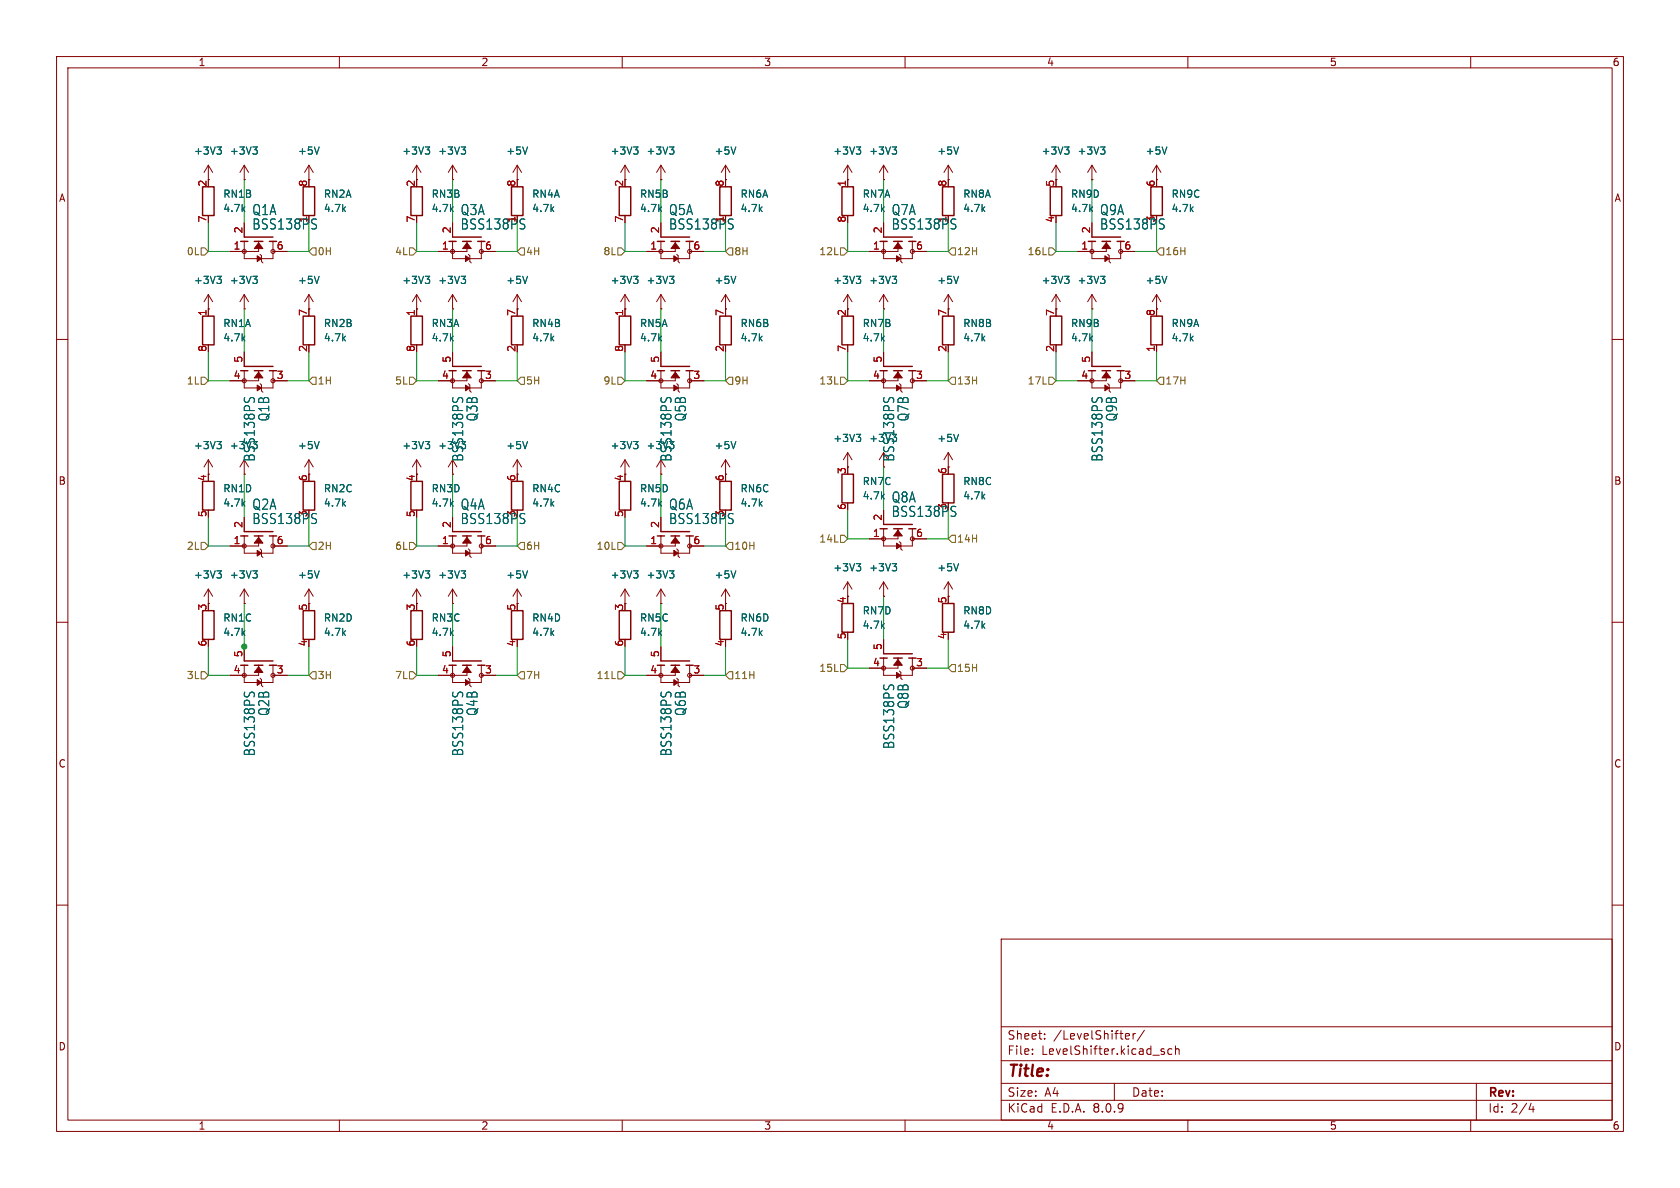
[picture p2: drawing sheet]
<svg xmlns="http://www.w3.org/2000/svg" width="297mm" height="210mm" viewBox="0 0 297 210" stroke-linecap="round" stroke-linejoin="round" font-family="sans-serif">
<g fill="none" stroke="#840000" stroke-width=".18">
<path d="M10 10h277v190h-277zM12 12h273v186h-273zM60 10v2M110 10v2M160 10v2M210 10v2M260 10v2M36.8 29.2l-.7 1.3M36.8 29.2v2.6M36.8 29.2l.8 1.3M43.2 31.8h.1M43.2 29.2v2.6"/>
<path d="M43.2 39.4v2.5M43.2 29.2l-.8 1.3M43.2 29.2l.7 1.3M54.6 29.2l-.8 1.3M54.6 29.2v2.6M54.6 29.2l.8 1.3M73.7 29.2l-.8 1.3M73.7 29.2v2.6M73.7 29.2l.7 1.3M80 31.8h.1M80 29.2v2.6M80 39.4v2.5"/>
<path d="M80 29.2l-.8 1.3M80 29.2l.8 1.3M91.4 29.2v2.6M91.4 29.2l-.7 1.3M91.4 29.2l.8 1.3M110.5 29.2v2.6M110.5 29.2l-.8 1.3M110.5 29.2l.8 1.3M116.8 31.8h.1M116.8 29.2v2.6M116.8 39.4v2.5M116.8 29.2l-.7 1.3"/>
<path d="M116.8 29.2l.8 1.3M128.3 29.2v2.6M128.3 29.2l-.8 1.3M128.3 29.2l.7 1.3M149.9 31.8h.1M149.9 29.2v3.8M149.9 29.2l-.8 1.3M149.9 29.2l.7 1.3M156.2 31.8h.1M156.2 29.2v2.6M156.2 39.4v2.5M156.2 29.2l-.8 1.3"/>
<path d="M156.2 29.2l.8 1.3M167.6 29.2v2.6M167.6 29.2l-.7 1.3M167.6 29.2l.8 1.3M186.7 29.2l-.8 1.3M186.7 29.2v2.6M186.7 29.2l.8 1.3M193 31.8h.1M193 29.2v2.6M193 39.4v2.5M193 29.2l-.7 1.3M193 29.2l.8 1.3"/>
<path d="M204.5 29.2l-.8 1.3M204.5 29.2v2.6M204.5 29.2l.7 1.3M36.8 54.6h.1M36.8 52.1v3.8M36.8 52.1l-.7 1.2M36.8 52.1l.8 1.2M43.2 54.6h.1M43.2 42.7v3h5.1v-3M43.2 52.1v2.5M43.2 52.1l-.8 1.2M43.2 52.1l.7 1.2"/>
<path d="M45.7 42.7v1.8h-5.1M46 45l.2 .2v1l.3 .3M48.3 44.5h2.5M54.6 52.1v2.5M54.6 52.1l-.8 1.2M54.6 52.1l.8 1.2M73.7 54.6h.1M73.7 52.1v3.8M73.7 52.1l-.8 1.2M73.7 52.1l.7 1.2M80 54.6h.1M80 42.7v3h5.1v-3"/>
<path d="M80 52.1v2.5M80 52.1l-.8 1.2M80 52.1l.8 1.2M82.5 42.7v1.8h-5M82.8 45l.3 .2v1l.2 .3M85.1 44.5h2.5M91.4 52.1v2.5M91.4 52.1l-.7 1.2M91.4 52.1l.8 1.2M110.5 54.6h.1M110.5 52.1v3.8M110.5 52.1l-.8 1.2"/>
<path d="M110.5 52.1l.8 1.2M116.8 54.6h.1M116.8 42.7v3h5.1v-3M116.8 52.1l-.7 1.2M116.8 52.1v2.5M116.8 52.1l.8 1.2M119.4 42.7v1.8h-5.1M119.6 45l.3 .2v1l.2 .3M121.9 44.5h2.6M128.3 52.1l-.8 1.2M128.3 52.1v2.5M128.3 52.1l.7 1.2"/>
<path d="M149.9 52.1l-.8 1.2M149.9 52.1v2.5M149.9 52.1l.7 1.2M156.2 54.6h.1M156.2 42.7v3h5.1v-3M156.2 52.1l-.8 1.2M156.2 52.1v2.5M156.2 52.1l.8 1.2M158.7 42.7v1.8h-5M159 45l.3 .2v1l.2 .3M161.3 44.5h2.5M167.6 52.1l-.7 1.2"/>
<path d="M167.6 52.1v2.5M167.6 52.1l.8 1.2M186.7 52.1v2.5M186.7 52.1l-.8 1.2M186.7 52.1l.8 1.2M193 54.6h.1M193 52.1l-.7 1.2M193 42.7v3h5.1v-3M193 52.1v2.5M193 52.1l.8 1.2M195.6 42.7v1.8h-5.1M195.8 45l.3 .2v1l.2 .3"/>
<path d="M198.1 44.5h2.6M204.5 52.1v2.5M204.5 52.1l-.8 1.2M204.5 52.1l.7 1.2M10 60h2M43.2 65.5v3.1h5.1v-3.1M43.2 62.2v2.6M45.7 65.5v1.8h-5.1M46 67.8l.2 .3v1l.3 .2M48.3 67.3h2.5M80 65.5v3.1h5.1v-3.1M80 62.2v2.6"/>
<path d="M82.5 65.5v1.8h-5M82.8 67.8l.3 .3v1l.2 .2M85.1 67.3h2.5M116.8 65.5v3.1h5.1v-3.1M116.8 62.2v2.6M119.4 65.5v1.8h-5.1M119.6 67.8l.3 .3v1l.2 .2M121.9 67.3h2.6M156.2 65.5v3.1h5.1v-3.1M156.2 62.2v2.6M158.7 65.5v1.8h-5M159 67.8l.3 .3v1l.2 .2"/>
<path d="M161.3 67.3h2.5M193 62.2v2.6M193 65.5v3.1h5.1v-3.1M195.6 65.5v1.8h-5.1M195.8 67.8l.3 .3v1l.2 .2M198.1 67.3h2.6M204.5 61v1.2M285 60h2M36.8 81.3v2.5M36.8 81.3l-.7 1.3M36.8 81.3l.8 1.3M43.2 83.8h.1"/>
<path d="M43.2 94.7v3.1h5.1v-3.1M43.2 81.3v2.5M43.2 91.4v2.6M43.2 81.3l-.8 1.3M43.2 81.3l.7 1.3M45.7 94.7v1.8h-5.1M46 97l.2 .3v1l.3 .3M48.3 96.5h2.5M54.6 81.3v2.5M54.6 81.3l-.8 1.3M54.6 81.3l.8 1.3M73.7 81.3v2.5"/>
<path d="M73.7 81.3l-.8 1.3M73.7 81.3l.7 1.3M80 83.8h.1M80 94.7v3.1h5.1v-3.1M80 81.3v2.5M80 91.4v2.6M80 81.3l-.8 1.3M80 81.3l.8 1.3M82.5 94.7v1.8h-5M82.8 97l.3 .3v1l.2 .3M85.1 96.5h2.5M91.4 81.3l-.7 1.3"/>
<path d="M91.4 81.3v2.5M91.4 81.3l.8 1.3M110.5 81.3l-.8 1.3M110.5 81.3v2.5M110.5 81.3l.8 1.3M116.8 83.8h.1M116.8 81.3v2.5M116.8 91.4v2.6M116.8 94.7v3.1h5.1v-3.1M116.8 81.3l-.7 1.3M116.8 81.3l.8 1.3M119.4 94.7v1.8h-5.1"/>
<path d="M119.6 97l.3 .3v1l.2 .3M121.9 96.5h2.6M128.3 81.3v2.5M128.3 81.3l-.8 1.3M128.3 81.3l.7 1.3M149.9 80v2.6M149.9 80l-.8 1.3M149.9 80l.7 1.3M155.4 81.3l.8-1.3v2.6M156.2 82.6h.1M156.2 90.2v2.5M156.2 93.5v3h5.1v-3"/>
<path d="M158.7 93.5v1.8h-5M159 95.8l.3 .2v1l.2 .3M161.3 95.3h2.5M167.6 80v2.6M167.6 80l-.7 1.3M167.6 80l.8 1.3M10 110h2M36.8 104.1v2.6M36.8 104.1l-.7 1.3M36.8 104.1l.8 1.3M43.2 106.7h.1M43.2 117.6v3.1h5.1v-3.1"/>
<path d="M43.2 104.1v2.6M43.2 114.3v2.5M43.2 104.1l-.8 1.3M43.2 104.1l.7 1.3M45.7 117.6v1.8h-5.1M46 119.9l.2 .2v1.1l.3 .2M48.3 119.4h2.5M54.6 104.1v2.6M54.6 104.1l-.8 1.3M54.6 104.1l.8 1.3M73.7 104.1v2.6M73.7 104.1l-.8 1.3"/>
<path d="M73.7 104.1l.7 1.3M80 106.7h.1M80 117.6v3.1h5.1v-3.1M80 104.1v2.6M80 114.3v2.5M80 104.1l-.8 1.3M80 104.1l.8 1.3M82.5 117.6v1.8h-5M82.8 119.9l.3 .2v1.1l.2 .2M85.1 119.4h2.5M91.4 104.1v2.6M91.4 104.1l-.7 1.3"/>
<path d="M91.4 104.1l.8 1.3M110.5 104.1v2.6M110.5 104.1l-.8 1.3M110.5 104.1l.8 1.3M116.8 106.7h.1M116.8 117.6v3.1h5.1v-3.1M116.8 104.1v2.6M116.8 114.3v2.5M116.8 104.1l-.7 1.3M116.8 104.1l.8 1.3M119.4 117.6v1.8h-5.1M119.6 119.9l.3 .2v1.1l.2 .2"/>
<path d="M121.9 119.4h2.6M128.3 104.1v2.6M128.3 104.1l-.8 1.3M128.3 104.1l.7 1.3M149.9 102.9v2.5M149.9 102.9l-.8 1.2M149.9 102.9l.7 1.2M156.2 105.4h.1M156.2 116.3v3.1h5.1v-3.1M156.2 102.9v2.5M156.2 113v2.6M156.2 102.9l-.8 1.2"/>
<path d="M156.2 102.9l.8 1.2M158.7 116.3v1.8h-5M159 118.6l.3 .3v1l.2 .2M161.3 118.1h2.5M167.6 102.9v2.5M167.6 102.9l-.7 1.2M167.6 102.9l.8 1.2M285 110h2M10 160h2M177 166h108v32h-108zM285 160h2M60 198v2"/>
<path d="M110 198v2M160 198v2M177 194.5h108M177 191.5h108M177 187.5h108M177 181.5h108M182.5 186.3v.1M182.5 185.5v.1M184.7 183.6v.1M184.7 182.8v.1M197 191.5v3M199.2 182.7l.4 .1 .1 .3-.7 .1"/>
<path d="M199.6 183.6l-.4 .1M200.3 182.7v1M200.7 182.7l-.2 .1-.2 .2M202.3 182.1l-1.3 2M205.5 185.9l.3 .1 .1 .2-.2 .2h-.3M205.5 185.4l.3 .1M207.2 185.5l-.5-.1-.2 .3v.4l.1 .2h.6M207.8 185.5l.2-.1 .4 .1 .1 .9M207.8 184.9v1.5M210 198v2M260 198v2M261 191.5v6.5"/>
<path d="M270.7 195l-.4 1.1h.9M271 195.6v1"/>
<circle cx="43.2" cy="44.5" r=".36"/>
<circle cx="48.3" cy="44.5" r=".36"/>
<circle cx="80" cy="44.5" r=".36"/>
<circle cx="85.1" cy="44.5" r=".36"/>
<circle cx="116.8" cy="44.5" r=".36"/>
<circle cx="121.9" cy="44.5" r=".36"/>
<circle cx="156.2" cy="44.5" r=".36"/>
<circle cx="161.3" cy="44.5" r=".36"/>
<circle cx="193" cy="44.5" r=".36"/>
<circle cx="198.1" cy="44.5" r=".36"/>
<circle cx="43.2" cy="67.3" r=".36"/>
<circle cx="48.3" cy="67.3" r=".36"/>
<circle cx="80" cy="67.3" r=".36"/>
<circle cx="85.1" cy="67.3" r=".36"/>
<circle cx="116.8" cy="67.3" r=".36"/>
<circle cx="121.9" cy="67.3" r=".36"/>
<circle cx="156.2" cy="67.3" r=".36"/>
<circle cx="161.3" cy="67.3" r=".36"/>
<circle cx="193" cy="67.3" r=".36"/>
<circle cx="198.1" cy="67.3" r=".36"/>
<circle cx="43.2" cy="96.5" r=".36"/>
<circle cx="48.3" cy="96.5" r=".36"/>
<circle cx="80" cy="96.5" r=".36"/>
<circle cx="85.1" cy="96.5" r=".36"/>
<circle cx="116.8" cy="96.5" r=".36"/>
<circle cx="121.9" cy="96.5" r=".36"/>
<circle cx="156.2" cy="95.3" r=".36"/>
<circle cx="161.3" cy="95.3" r=".36"/>
<circle cx="43.2" cy="119.4" r=".36"/>
<circle cx="48.3" cy="119.4" r=".36"/>
<circle cx="80" cy="119.4" r=".36"/>
<circle cx="85.1" cy="119.4" r=".36"/>
<circle cx="116.8" cy="119.4" r=".36"/>
<circle cx="121.9" cy="119.4" r=".36"/>
<circle cx="156.2" cy="118.1" r=".36"/>
<circle cx="161.3" cy="118.1" r=".36"/>
</g>
<g fill="none" stroke="#006464" stroke-width=".18">
<path d="M38.3 26h.8l-.4 .5M38.9 26.5l.2 .2v.3l-.2 .2M44.7 26h.8l-.4 .5M45.2 26.5l.3 .2v.3l-.3 .2M55.7 39.6l.3 .4-.1 .3-.2 .2M55.7 38.7l.3 .1M56.4 26l-.4 1.2M75.2 26h.8l-.5 .5M75.7 26.5l.3 .2v.3l-.3 .2M81.5 26h.8l-.4 .5M82.1 26.5l.2 .2v.3l-.2 .2M92.5 39.6l.3 .4-.1 .3-.2 .2"/>
<path d="M92.6 38.7l.2 .1M93.3 26l-.5 1.2M112 26h.8l-.4 .5M112.5 26.5l.3 .2v.3l-.3 .2M118.4 26h.7l-.4 .5M118.9 26.5l.2 .2v.3l-.2 .2M129.3 39.6l.3 .4-.1 .3-.2 .2M129.4 38.7l.2 .1M130.1 26l-.4 1.2M151.4 26h.8l-.5 .5M151.9 26.5l.3 .2v.3l-.3 .2M157.7 26h.8l-.4 .5"/>
<path d="M158.3 26.5l.2 .2v.3l-.2 .2M168.7 39.6l.3 .4-.1 .3-.2 .2M168.8 38.7l.2 .1M169.5 26l-.5 1.2M188.2 26h.8l-.4 .5M188.7 26.5l.3 .2v.3l-.3 .2M194.6 26h.7l-.4 .5M195.1 26.5l.2 .2v.3l-.2 .2M205.5 39.6l.3 .4-.1 .3-.2 .2M205.6 38.7l.2 .1M206.3 26l-.4 1.2M38.3 48.8h.8l-.4 .5"/>
<path d="M38.9 49.3l.2 .3v.3l-.2 .2M44.7 48.8h.8l-.4 .5M45.2 49.3l.3 .3v.3l-.3 .2M56.4 48.8l-.4 1.3M75.2 48.8h.8l-.5 .5M75.7 49.3l.3 .3v.3l-.3 .2M81.5 48.8h.8l-.4 .5M82.1 49.3l.2 .3v.3l-.2 .2M93.3 48.8l-.5 1.3M112 48.8h.8l-.4 .5M112.5 49.3l.3 .3v.3l-.3 .2M118.4 48.8h.7l-.4 .5"/>
<path d="M118.9 49.3l.2 .3v.3l-.2 .2M130.1 48.8l-.4 1.3M151.4 48.8h.8l-.5 .5M151.9 49.3l.3 .3v.3l-.3 .2M157.7 48.8h.8l-.4 .5M158.3 49.3l.2 .3v.3l-.2 .2M169.5 48.8l-.5 1.3M188.2 48.8h.8l-.4 .5M188.7 49.3l.3 .3v.3l-.3 .2M194.6 48.8h.7l-.4 .5M195.1 49.3l.2 .3v.3l-.2 .2M206.3 48.8l-.4 1.3"/>
<path d="M38.3 78h.8l-.4 .5M38.9 78.5l.2 .3v.3l-.2 .2M43.3 70.3l-.1 .2M44.1 70.6l.4-.3h.3l.2 .3M56.4 78l-.4 1.3M75.2 78h.8l-.5 .5M75.7 78.5l.3 .3v.3l-.3 .2M80.1 70.3l-.1 .2M81 70.6l.3-.3h.3l.2 .3M93.3 78l-.5 1.3M112 78h.8l-.4 .5M112.5 78.5l.3 .3v.3l-.3 .2"/>
<path d="M116.9 70.3l-.1 .2M117.8 70.6l.3-.3h.4l.1 .3M130.1 78l-.4 1.3M151.4 76.8h.8l-.5 .5M151.9 77.3l.3 .2v.3l-.3 .2M156.3 70.3l-.1 .2M157.2 70.6l.3-.3h.3l.2 .3M169.5 76.8l-.5 1.2M193.1 70.3l-.1 .2M194 70.6l.3-.3h.4l.1 .3M55.7 91.7l.3 .3-.1 .4-.2 .2M55.7 90.8l.3 .1"/>
<path d="M92.5 91.7l.3 .3-.1 .4-.2 .2M92.6 90.8l.2 .1M129.3 91.7l.3 .3-.1 .4-.2 .2M129.4 90.8l.2 .1M151.4 99.6h.8l-.5 .5M157.7 99.6h.8l-.4 .5M168.7 90.4l.3 .4-.1 .3-.2 .2M168.8 89.5l.2 .1M169.5 99.6l-.5 1.3M38.3 100.9h.8l-.4 .5M38.9 101.4l.2 .2v.3l-.2 .3M44.7 100.9h.8l-.4 .5"/>
<path d="M45.2 101.4l.3 .2v.3l-.3 .3M56.4 100.9l-.4 1.3M75.2 100.9h.8l-.5 .5M75.7 101.4l.3 .2v.3l-.3 .3M81.5 100.9h.8l-.4 .5M82.1 101.4l.2 .2v.3l-.2 .3M93.3 100.9l-.5 1.3M112 100.9h.8l-.4 .5M112.5 101.4l.3 .2v.3l-.3 .3M118.4 100.9h.7l-.4 .5M118.9 101.4l.2 .2v.3l-.2 .3M130.1 100.9l-.4 1.3"/>
<path d="M151.9 100.1l.3 .3v.3l-.3 .2M158.3 100.1l.2 .3v.3l-.2 .2M43.3 122.3l-.1 .3M44.1 122.6l.4-.3 .3 .1 .2 .2M80.1 122.3l-.1 .3M81 122.6l.3-.3 .3 .1 .2 .2M116.9 122.3l-.1 .3M117.8 122.6l.3-.3 .4 .1 .1 .2M156.3 121.1l-.1 .2M157.2 121.4l.3-.3h.3l.2 .3"/>
</g>
<g fill="none" stroke="#840000" stroke-width=".25">
<path d="M35.8 33h2v5.1h-2zM53.6 33h2v5.1h-2zM72.6 33h2.1v5.1h-2.1zM90.4 33h2.1v5.1h-2.1zM109.5 33h2v5.1h-2zM127.3 33h2v5.1h-2zM148.8 33h2.1v5.1h-2.1zM166.6 33h2.1v5.1h-2.1zM185.7 33h2v5.1h-2zM203.5 33h2v5.1h-2zM35.8 55.9h2v5.1h-2zM42.5 42.7h1.3"/>
<path d="M43.2 41.9h5.1M45 42.7h1.5M47.6 42.7h1.3M53.6 55.9h2v5.1h-2zM72.6 55.9h2.1v5.1h-2.1zM79.4 42.7h1.2M80 41.9h5.1M81.8 42.7h1.5M84.5 42.7h1.2M90.4 55.9h2.1v5.1h-2.1zM109.5 55.9h2v5.1h-2zM116.2 42.7h1.3"/>
<path d="M116.8 41.9h5.1M118.6 42.7h1.5M121.3 42.7h1.3M127.3 55.9h2v5.1h-2zM148.8 55.9h2.1v5.1h-2.1zM155.6 42.7h1.2M156.2 41.9h5.1M158 42.7h1.5M160.7 42.7h1.2M166.6 55.9h2.1v5.1h-2.1zM185.7 55.9h2v5.1h-2zM192.4 42.7h1.3"/>
<path d="M193 41.9h5.1M194.8 42.7h1.5M197.5 42.7h1.3M203.5 55.9h2v5.1h-2zM42.5 65.5h1.3M43.2 64.8h5.1M45 65.5h1.5M47.6 65.5h1.3M79.4 65.5h1.2M80 64.8h5.1M81.8 65.5h1.5M84.5 65.5h1.2"/>
<path d="M116.2 65.5h1.3M116.8 64.8h5.1M118.6 65.5h1.5M121.3 65.5h1.3M155.6 65.5h1.2M156.2 64.8h5.1M158 65.5h1.5M160.7 65.5h1.2M192.4 65.5h1.3M193 64.8h5.1M194.8 65.5h1.5M197.5 65.5h1.3"/>
<path d="M35.8 85.1h2v5.1h-2zM42.5 94.7h1.3M43.2 94h5.1M45 94.7h1.5M47.6 94.7h1.3M53.6 85.1h2v5.1h-2zM72.6 85.1h2.1v5.1h-2.1zM79.4 94.7h1.2M80 94h5.1M81.8 94.7h1.5M84.5 94.7h1.2M90.4 85.1h2.1v5.1h-2.1z"/>
<path d="M109.5 85.1h2v5.1h-2zM116.2 94.7h1.3M116.8 94h5.1M118.6 94.7h1.5M121.3 94.7h1.3M127.3 85.1h2v5.1h-2zM148.8 83.8h2.1v5.1h-2.1zM155.6 93.5h1.2M156.2 92.7h5.1M158 93.5h1.5M160.7 93.5h1.2M166.6 83.8h2.1v5.1h-2.1z"/>
<path d="M35.8 108h2v5h-2zM42.5 117.6h1.3M43.2 116.8h5.1M45 117.6h1.5M47.6 117.6h1.3M53.6 108h2v5h-2zM72.6 108h2.1v5h-2.1zM79.4 117.6h1.2M80 116.8h5.1M81.8 117.6h1.5M84.5 117.6h1.2M90.4 108h2.1v5h-2.1z"/>
<path d="M109.5 108h2v5h-2zM116.2 117.6h1.3M116.8 116.8h5.1M118.6 117.6h1.5M121.3 117.6h1.3M127.3 108h2v5h-2zM148.8 106.7h2.1v5.1h-2.1zM155.6 116.3h1.2M156.2 115.6h5.1M158 116.3h1.5M160.7 116.3h1.2M166.6 106.7h2.1v5.1h-2.1z"/>
</g>
<g fill="#840000" stroke="#840000" stroke-width=".18">
<path d="M195.6 42.9l.7 1h-1.5z"/>
<path d="M195.3 45.2l.8 .5-.8 .5z"/>
<path d="M195.6 65.8l.7 1h-1.5z"/>
<path d="M195.3 68.1l.8 .5-.8 .5z"/>
<path d="M45.7 117.9l.8 1h-1.5z"/>
<path d="M45.5 120.1l.7 .6-.7 .5z"/>
<path d="M82.5 117.9l.8 1h-1.5z"/>
<path d="M82.3 120.1l.8 .6-.8 .5z"/>
<path d="M45.7 42.9l.8 1h-1.5z"/>
<path d="M45.5 45.2l.7 .5-.7 .5z"/>
<path d="M82.5 42.9l.8 1h-1.5z"/>
<path d="M82.3 45.2l.8 .5-.8 .5z"/>
<path d="M158.7 42.9l.8 1h-1.5z"/>
<path d="M158.5 45.2l.8 .5-.8 .5z"/>
<path d="M82.5 95l.8 1h-1.5z"/>
<path d="M82.3 97.3l.8 .5-.8 .5z"/>
<path d="M82.5 65.8l.8 1h-1.5z"/>
<path d="M82.3 68.1l.8 .5-.8 .5z"/>
<path d="M119.4 65.8l.7 1h-1.5z"/>
<path d="M119.1 68.1l.8 .5-.8 .5z"/>
<path d="M119.4 42.9l.7 1h-1.5z"/>
<path d="M119.1 45.2l.8 .5-.8 .5z"/>
<path d="M119.4 95l.7 1h-1.5z"/>
<path d="M119.1 97.3l.8 .5-.8 .5z"/>
<path d="M158.7 93.7l.8 1h-1.5z"/>
<path d="M158.5 96l.8 .5-.8 .5z"/>
<path d="M119.4 117.9l.7 1h-1.5z"/>
<path d="M119.1 120.1l.8 .6-.8 .5z"/>
<path d="M45.7 65.8l.8 1h-1.5z"/>
<path d="M45.5 68.1l.7 .5-.7 .5z"/>
<path d="M158.7 65.8l.8 1h-1.5z"/>
<path d="M158.5 68.1l.8 .5-.8 .5z"/>
<path d="M158.7 116.6l.8 1h-1.5z"/>
<path d="M158.5 118.9l.8 .5-.8 .5z"/>
<path d="M45.7 95l.8 1h-1.5z"/>
<path d="M45.5 97.3l.7 .5-.7 .5z"/>
</g>
<g fill="none" stroke="#725600" stroke-width=".18">
<path d="M35.6 43.8h.6l.6 .7-.6 .6h-.6zM55.2 43.8h.7v1.3h-.7l-.6-.6zM72.4 43.8h.6l.7 .7-.7 .6h-.6zM91.4 44.5l.7-.7h.6v1.3h-.6zM109.2 43.8h.7l.6 .7-.6 .6h-.7zM128.9 43.8h.6v1.3h-.6l-.6-.6zM148.6 43.8h.6l.7 .7-.7 .6h-.6zM168.3 43.8h.6v1.3h-.6l-.7-.6zM185.4 43.8h.7l.6 .7-.6 .6h-.7zM205.1 43.8h.6v1.3h-.6l-.6-.6zM35.6 66.7h.6l.6 .6-.6 .6h-.6zM55.2 66.7h.7v1.2h-.7l-.6-.6z"/>
<path d="M72.4 66.7h.6l.7 .6-.7 .6h-.6zM91.4 67.3l.7-.6h.6v1.2h-.6zM109.2 66.7h.7l.6 .6-.6 .6h-.7zM128.9 66.7h.6v1.2h-.6l-.6-.6zM148.6 66.7h.6l.7 .6-.7 .6h-.6zM168.3 66.7h.6v1.2h-.6l-.7-.6zM185.4 66.7h.7l.6 .6-.6 .6h-.7zM205.1 66.7h.6v1.2h-.6l-.6-.6zM35.6 95.9h.6l.6 .6-.6 .7h-.6zM55.2 95.9h.7v1.3h-.7l-.6-.7zM72.4 95.9h.6l.7 .6-.7 .7h-.6zM91.4 96.5l.7-.6h.6v1.3h-.6z"/>
<path d="M109.2 95.9h.7l.6 .6-.6 .7h-.7zM128.9 95.9h.6v1.3h-.6l-.6-.7zM148.6 94.6h.6l.7 .7-.7 .6h-.6zM168.3 94.6h.6v1.3h-.6l-.7-.6zM35.6 118.7h.6l.6 .7-.6 .6h-.6zM55.2 118.7h.7v1.3h-.7l-.6-.6zM72.4 118.7h.6l.7 .7-.7 .6h-.6zM92.1 118.7h.6v1.3h-.6l-.7-.6zM109.2 118.7h.7l.6 .7-.6 .6h-.7zM128.9 118.7h.6v1.3h-.6l-.6-.6zM148.6 117.5h.6l.7 .6-.7 .6h-.6zM168.3 117.5h.6v1.2h-.6l-.7-.6z"/>
</g>
<g fill="none" stroke="#009600" stroke-width=".18">
<path d="M36.8 39.4v5.1h3.8M43.2 31.8v7.6M54.6 39.4v5.1h-3.8M73.7 39.4v5.1h3.8M80 31.8v7.6M91.4 39.4v5.1h-3.8M110.5 39.4v5.1h3.8M116.8 31.8v7.6M128.3 39.4v5.1h-3.8M149.9 39.4v5.1h3.8M156.2 31.8v7.6M167.6 39.4v5.1h-3.8"/>
<path d="M186.7 39.4v5.1h3.8M193 31.8v7.6M204.5 39.4v5.1h-3.8M43.2 54.6v7.6M80 54.6v7.6M116.8 54.6v7.6M156.2 54.6v7.6M193 54.6v7.6M36.8 62.2v5.1h3.8M54.6 62.2v5.1h-3.8M73.7 62.2v5.1h3.8M91.4 62.2v5.1h-3.8"/>
<path d="M110.5 62.2v5.1h3.8M128.3 62.2v5.1h-3.8M149.9 62.2v5.1h3.8M167.6 62.2v5.1h-3.8M186.7 62.2v5.1h3.8M204.5 62.2v5.1h-3.8M36.8 91.4v5.1h3.8M43.2 83.8v7.6M54.6 91.4v5.1h-3.8M73.7 91.4v5.1h3.8M80 83.8v7.6M91.4 91.4v5.1h-3.8"/>
<path d="M110.5 91.4v5.1h3.8M116.8 83.8v7.6M128.3 91.4v5.1h-3.8M149.9 90.2v5.1h3.8M156.2 82.6v7.6M167.6 90.2v5.1h-3.8M36.8 114.3v5.1h3.8M43.2 106.7v8.9M54.6 114.3v5.1h-3.8M73.7 114.3v5.1h3.8M80 106.7v7.6M91.4 114.3v5.1h-3.8"/>
<path d="M110.5 114.3v5.1h3.8M116.8 106.7v7.6M128.3 114.3v5.1h-3.8M149.9 113v5.1h3.8M156.2 105.4v7.6M167.6 113v5.1h-3.8"/>
</g>
<circle cx="43.2" cy="114.3" r=".46" fill="#009600" stroke="#009600" stroke-width=".18"/>
<text font-size="2.8" fill="#840000" x="178" y="190.9">Title:</text>
<g font-size="2.5" fill="#006464">
<text x="44.5" y="38.2">Q1A</text>
<text x="44.5" y="40.8">BSS138PS</text>
<text x="81.3" y="38.2">Q3A</text>
<text x="118.2" y="38.2">Q5A</text>
<text x="157.5" y="38.2">Q7A</text>
<text x="157.5" y="40.8">BSS138PS</text>
<text x="194.4" y="38.2">Q9A</text>
<text x="194.4" y="40.8">BSS138PS</text>
<text x="47.8" y="74.6" transform="rotate(-90 47.8 74.6)">Q1B</text>
<text x="84.6" y="74.6" transform="rotate(-90 84.6 74.6)">Q3B</text>
<text x="121.5" y="74.6" transform="rotate(-90 121.5 74.6)">Q5B</text>
<text x="160.8" y="74.6" transform="rotate(-90 160.8 74.6)">Q7B</text>
<text x="197.7" y="74.6" transform="rotate(-90 197.7 74.6)">Q9B</text>
<text x="45.3" y="81.7" transform="rotate(-90 45.3 81.7)">BSS138PS</text>
<text x="82.1" y="81.7" transform="rotate(-90 82.1 81.7)">BSS138PS</text>
<text x="118.9" y="81.7" transform="rotate(-90 118.9 81.7)">BSS138PS</text>
<text x="158.3" y="81.7" transform="rotate(-90 158.3 81.7)">BSS138PS</text>
<text x="195.1" y="81.7" transform="rotate(-90 195.1 81.7)">BSS138PS</text>
<text x="157.5" y="89">Q8A</text>
<text x="44.5" y="90.3">Q2A</text>
<text x="44.5" y="92.9">BSS138PS</text>
<text x="81.3" y="90.3">Q4A</text>
<text x="81.3" y="92.9">BSS138PS</text>
<text x="118.2" y="90.3">Q6A</text>
<text x="118.2" y="92.9">BSS138PS</text>
<text x="157.5" y="91.6">BSS138PS</text>
<text x="160.8" y="125.4" transform="rotate(-90 160.8 125.4)">Q8B</text>
<text x="47.8" y="126.7" transform="rotate(-90 47.8 126.7)">Q2B</text>
<text x="84.6" y="126.7" transform="rotate(-90 84.6 126.7)">Q4B</text>
<text x="121.5" y="126.7" transform="rotate(-90 121.5 126.7)">Q6B</text>
<text x="45.3" y="133.8" transform="rotate(-90 45.3 133.8)">BSS138PS</text>
<text x="82.1" y="133.8" transform="rotate(-90 82.1 133.8)">BSS138PS</text>
<text x="118.9" y="133.8" transform="rotate(-90 118.9 133.8)">BSS138PS</text>
<text x="158.3" y="132.5" transform="rotate(-90 158.3 132.5)">BSS138PS</text>
</g>
<g font-size="2.5" fill="#840000">
<text x="81.3" y="40.8">BSS138PS</text>
<text x="118.2" y="40.8">BSS138PS</text>
</g>
<g font-size="2.1" fill="#840000">
<text x="178" y="184">Sheet:</text>
<text x="186.2" y="184">/LevelShifter/</text>
<text x="178" y="186.7">File:</text>
<text x="184.1" y="186.7">LevelShifter.kicad_sch</text>
<text x="178" y="196.9">KiCad</text>
<text x="178" y="194.1">Size:</text>
<text x="184.7" y="194.1">A4</text>
<text x="185.7" y="196.9">E.D.A.</text>
<text x="193.3" y="196.9">8.0.9</text>
<text x="200" y="194.1">Date:</text>
<text x="263" y="194.3">Rev:</text>
<text x="263" y="196.9">Id:</text>
<text x="267.1" y="196.9">2/4</text>
</g>
<g font-size="1.8" fill="#840000">
<text x="35" y="11.9">1</text>
<text x="85" y="11.9">2</text>
<text x="135" y="11.9">3</text>
<text x="185" y="11.9">4</text>
<text x="235" y="11.9">5</text>
<text x="285" y="11.9">6</text>
<text x="10.3" y="35.9">A</text>
<text x="36.6" y="33.1" transform="rotate(-90 36.6 33.1)">2</text>
<text x="54.4" y="33.1" transform="rotate(-90 54.4 33.1)">8</text>
<text x="73.4" y="33.1" transform="rotate(-90 73.4 33.1)">2</text>
<text x="91.2" y="33.1" transform="rotate(-90 91.2 33.1)">8</text>
<text x="110.2" y="33.1" transform="rotate(-90 110.2 33.1)">2</text>
<text x="128" y="33.1" transform="rotate(-90 128 33.1)">8</text>
<text x="167.4" y="33.1" transform="rotate(-90 167.4 33.1)">8</text>
<text x="204.2" y="33.1" transform="rotate(-90 204.2 33.1)">6</text>
<text x="285.3" y="35.9">A</text>
<text x="128" y="56" transform="rotate(-90 128 56)">7</text>
<text x="149.6" y="56" transform="rotate(-90 149.6 56)">2</text>
<text x="167.4" y="56" transform="rotate(-90 167.4 56)">7</text>
<text x="204.2" y="56" transform="rotate(-90 204.2 56)">8</text>
<text x="149.6" y="83.9" transform="rotate(-90 149.6 83.9)">3</text>
<text x="10.3" y="85.9">B</text>
<text x="36.6" y="85.2" transform="rotate(-90 36.6 85.2)">4</text>
<text x="73.4" y="85.2" transform="rotate(-90 73.4 85.2)">4</text>
<text x="128" y="85.2" transform="rotate(-90 128 85.2)">6</text>
<text x="285.3" y="85.9">B</text>
<text x="167.4" y="106.8" transform="rotate(-90 167.4 106.8)">5</text>
<text x="91.2" y="108" transform="rotate(-90 91.2 108)">5</text>
<text x="128" y="108" transform="rotate(-90 128 108)">5</text>
<text x="10.3" y="135.9">C</text>
<text x="285.3" y="135.9">C</text>
<text x="10.3" y="185.9">D</text>
<text x="285.3" y="185.9">D</text>
<text x="35" y="199.9">1</text>
<text x="85" y="199.9">2</text>
<text x="135" y="199.9">3</text>
<text x="185" y="199.9">4</text>
<text x="235" y="199.9">5</text>
<text x="285" y="199.9">6</text>
</g>
<g font-size="1.8" fill="#006464">
<text x="34.2" y="27.5">+3V3</text>
<text x="40.5" y="27.5">+3V3</text>
<text x="52.6" y="27.5">+5V</text>
<text x="71" y="27.5">+3V3</text>
<text x="77.4" y="27.5">+3V3</text>
<text x="89.4" y="27.5">+5V</text>
<text x="107.8" y="27.5">+3V3</text>
<text x="114.2" y="27.5">+3V3</text>
<text x="126.2" y="27.5">+5V</text>
<text x="147.2" y="27.5">+3V3</text>
<text x="153.6" y="27.5">+3V3</text>
<text x="165.6" y="27.5">+5V</text>
<text x="184" y="27.5">+3V3</text>
<text x="190.4" y="27.5">+3V3</text>
<text x="202.4" y="27.5">+5V</text>
<text x="39.4" y="35.2">RN1B</text>
<text x="57.2" y="35.2">RN2A</text>
<text x="76.2" y="35.2">RN3B</text>
<text x="94" y="35.2">RN4A</text>
<text x="113" y="35.2">RN5B</text>
<text x="130.8" y="35.2">RN6A</text>
<text x="152.4" y="35.2">RN7A</text>
<text x="170.2" y="35.2">RN8A</text>
<text x="189.2" y="35.2">RN9D</text>
<text x="207" y="35.2">RN9C</text>
<text x="39.4" y="37.7">4.7k</text>
<text x="54.4" y="39.4" transform="rotate(-90 54.4 39.4)">1</text>
<text x="57.2" y="37.7">4.7k</text>
<text x="76.2" y="37.7">4.7k</text>
<text x="94" y="37.7">4.7k</text>
<text x="113" y="37.7">4.7k</text>
<text x="130.8" y="37.7">4.7k</text>
<text x="152.4" y="37.7">4.7k</text>
<text x="167.4" y="39.4" transform="rotate(-90 167.4 39.4)">1</text>
<text x="170.2" y="37.7">4.7k</text>
<text x="189.2" y="37.7">4.7k</text>
<text x="204.2" y="39.4" transform="rotate(-90 204.2 39.4)">3</text>
<text x="207" y="37.7">4.7k</text>
<text x="34.2" y="50.4">+3V3</text>
<text x="40.5" y="50.4">+3V3</text>
<text x="52.6" y="50.4">+5V</text>
<text x="71" y="50.4">+3V3</text>
<text x="77.4" y="50.4">+3V3</text>
<text x="89.4" y="50.4">+5V</text>
<text x="107.8" y="50.4">+3V3</text>
<text x="114.2" y="50.4">+3V3</text>
<text x="126.2" y="50.4">+5V</text>
<text x="147.2" y="50.4">+3V3</text>
<text x="153.6" y="50.4">+3V3</text>
<text x="165.6" y="50.4">+5V</text>
<text x="184" y="50.4">+3V3</text>
<text x="190.4" y="50.4">+3V3</text>
<text x="202.4" y="50.4">+5V</text>
<text x="39.4" y="58">RN1A</text>
<text x="57.2" y="58">RN2B</text>
<text x="76.2" y="58">RN3A</text>
<text x="94" y="58">RN4B</text>
<text x="113" y="58">RN5A</text>
<text x="130.8" y="58">RN6B</text>
<text x="152.4" y="58">RN7B</text>
<text x="170.2" y="58">RN8B</text>
<text x="189.2" y="58">RN9B</text>
<text x="207" y="58">RN9A</text>
<text x="39.4" y="60.6">4.7k</text>
<text x="57.2" y="60.6">4.7k</text>
<text x="76.2" y="60.6">4.7k</text>
<text x="94" y="60.6">4.7k</text>
<text x="113" y="60.6">4.7k</text>
<text x="130.8" y="60.6">4.7k</text>
<text x="152.4" y="60.6">4.7k</text>
<text x="170.2" y="60.6">4.7k</text>
<text x="189.2" y="60.6">4.7k</text>
<text x="207" y="60.6">4.7k</text>
<text x="34.2" y="79.6">+3V3</text>
<text x="40.5" y="79.6">+3V3</text>
<text x="52.6" y="79.6">+5V</text>
<text x="71" y="79.6">+3V3</text>
<text x="77.4" y="79.6">+3V3</text>
<text x="89.4" y="79.6">+5V</text>
<text x="107.8" y="79.6">+3V3</text>
<text x="114.2" y="79.6">+3V3</text>
<text x="126.2" y="79.6">+5V</text>
<text x="147.2" y="78.3">+3V3</text>
<text x="153.6" y="78.3">+3V3</text>
<text x="165.6" y="78.3">+5V</text>
<text x="39.4" y="89.8">4.7k</text>
<text x="39.4" y="87.2">RN1D</text>
<text x="57.2" y="89.8">4.7k</text>
<text x="57.2" y="87.2">RN2C</text>
<text x="76.2" y="89.8">4.7k</text>
<text x="76.2" y="87.2">RN3D</text>
<text x="94" y="89.8">4.7k</text>
<text x="94" y="87.2">RN4C</text>
<text x="113" y="89.8">4.7k</text>
<text x="113" y="87.2">RN5D</text>
<text x="130.8" y="89.8">4.7k</text>
<text x="130.8" y="87.2">RN6C</text>
<text x="152.4" y="88.5">4.7k</text>
<text x="152.4" y="86">RN7C</text>
<text x="170.2" y="88.5">4.7k</text>
<text x="170.2" y="86">RN8C</text>
<text x="54.4" y="91.5" transform="rotate(-90 54.4 91.5)">3</text>
<text x="91.2" y="91.5" transform="rotate(-90 91.2 91.5)">3</text>
<text x="128" y="91.5" transform="rotate(-90 128 91.5)">3</text>
<text x="167.4" y="90.2" transform="rotate(-90 167.4 90.2)">3</text>
<text x="147.2" y="101.2">+3V3</text>
<text x="153.6" y="101.2">+3V3</text>
<text x="165.6" y="101.2">+5V</text>
<text x="34.2" y="102.5">+3V3</text>
<text x="40.5" y="102.5">+3V3</text>
<text x="52.6" y="102.5">+5V</text>
<text x="71" y="102.5">+3V3</text>
<text x="77.4" y="102.5">+3V3</text>
<text x="89.4" y="102.5">+5V</text>
<text x="107.8" y="102.5">+3V3</text>
<text x="114.2" y="102.5">+3V3</text>
<text x="126.2" y="102.5">+5V</text>
<text x="39.4" y="112.6">4.7k</text>
<text x="39.4" y="110.1">RN1C</text>
<text x="57.2" y="112.6">4.7k</text>
<text x="57.2" y="110.1">RN2D</text>
<text x="76.2" y="112.6">4.7k</text>
<text x="76.2" y="110.1">RN3C</text>
<text x="94" y="112.6">4.7k</text>
<text x="94" y="110.1">RN4D</text>
<text x="113" y="112.6">4.7k</text>
<text x="113" y="110.1">RN5C</text>
<text x="130.8" y="112.6">4.7k</text>
<text x="130.8" y="110.1">RN6D</text>
<text x="152.4" y="111.4">4.7k</text>
<text x="152.4" y="108.8">RN7D</text>
<text x="170.2" y="111.4">4.7k</text>
<text x="170.2" y="108.8">RN8D</text>
</g>
<g font-size="1.8" fill="#a90000">
<text x="149.6" y="33.1" transform="rotate(-90 149.6 33.1)">1</text>
<text x="186.4" y="33.1" transform="rotate(-90 186.4 33.1)">5</text>
<text x="36.6" y="39.4" transform="rotate(-90 36.6 39.4)">7</text>
<text x="42.9" y="41.3" transform="rotate(-90 42.9 41.3)">2</text>
<text x="73.4" y="39.4" transform="rotate(-90 73.4 39.4)">7</text>
<text x="79.8" y="41.3" transform="rotate(-90 79.8 41.3)">2</text>
<text x="91.2" y="39.4" transform="rotate(-90 91.2 39.4)">1</text>
<text x="110.2" y="39.4" transform="rotate(-90 110.2 39.4)">7</text>
<text x="116.6" y="41.3" transform="rotate(-90 116.6 41.3)">2</text>
<text x="128" y="39.4" transform="rotate(-90 128 39.4)">1</text>
<text x="149.6" y="39.4" transform="rotate(-90 149.6 39.4)">8</text>
<text x="156" y="41.3" transform="rotate(-90 156 41.3)">2</text>
<text x="186.4" y="39.4" transform="rotate(-90 186.4 39.4)">4</text>
<text x="192.8" y="41.3" transform="rotate(-90 192.8 41.3)">2</text>
<text x="41.2" y="44.2">1</text>
<text x="48.8" y="44.2">6</text>
<text x="78" y="44.2">1</text>
<text x="85.7" y="44.2">6</text>
<text x="114.9" y="44.2">1</text>
<text x="122.5" y="44.2">6</text>
<text x="154.2" y="44.2">1</text>
<text x="161.9" y="44.2">6</text>
<text x="191.1" y="44.2">1</text>
<text x="198.7" y="44.2">6</text>
<text x="36.6" y="56" transform="rotate(-90 36.6 56)">1</text>
<text x="54.4" y="56" transform="rotate(-90 54.4 56)">7</text>
<text x="73.4" y="56" transform="rotate(-90 73.4 56)">1</text>
<text x="91.2" y="56" transform="rotate(-90 91.2 56)">7</text>
<text x="110.2" y="56" transform="rotate(-90 110.2 56)">1</text>
<text x="186.4" y="56" transform="rotate(-90 186.4 56)">7</text>
<text x="36.6" y="62.3" transform="rotate(-90 36.6 62.3)">8</text>
<text x="42.9" y="64.2" transform="rotate(-90 42.9 64.2)">5</text>
<text x="54.4" y="62.3" transform="rotate(-90 54.4 62.3)">2</text>
<text x="73.4" y="62.3" transform="rotate(-90 73.4 62.3)">8</text>
<text x="79.8" y="64.2" transform="rotate(-90 79.8 64.2)">5</text>
<text x="91.2" y="62.3" transform="rotate(-90 91.2 62.3)">2</text>
<text x="110.2" y="62.3" transform="rotate(-90 110.2 62.3)">8</text>
<text x="116.6" y="64.2" transform="rotate(-90 116.6 64.2)">5</text>
<text x="128" y="62.3" transform="rotate(-90 128 62.3)">2</text>
<text x="149.6" y="62.3" transform="rotate(-90 149.6 62.3)">7</text>
<text x="156" y="64.2" transform="rotate(-90 156 64.2)">5</text>
<text x="167.4" y="62.3" transform="rotate(-90 167.4 62.3)">2</text>
<text x="186.4" y="62.3" transform="rotate(-90 186.4 62.3)">2</text>
<text x="192.8" y="64.2" transform="rotate(-90 192.8 64.2)">5</text>
<text x="204.2" y="62.3" transform="rotate(-90 204.2 62.3)">1</text>
<text x="41.2" y="67.1">4</text>
<text x="48.8" y="67.1">3</text>
<text x="78" y="67.1">4</text>
<text x="85.7" y="67.1">3</text>
<text x="114.9" y="67.1">4</text>
<text x="122.5" y="67.1">3</text>
<text x="154.2" y="67.1">4</text>
<text x="161.9" y="67.1">3</text>
<text x="191.1" y="67.1">4</text>
<text x="198.7" y="67.1">3</text>
<text x="167.4" y="83.9" transform="rotate(-90 167.4 83.9)">6</text>
<text x="54.4" y="85.2" transform="rotate(-90 54.4 85.2)">6</text>
<text x="91.2" y="85.2" transform="rotate(-90 91.2 85.2)">6</text>
<text x="110.2" y="85.2" transform="rotate(-90 110.2 85.2)">4</text>
<text x="36.6" y="91.5" transform="rotate(-90 36.6 91.5)">5</text>
<text x="42.9" y="93.4" transform="rotate(-90 42.9 93.4)">2</text>
<text x="73.4" y="91.5" transform="rotate(-90 73.4 91.5)">5</text>
<text x="79.8" y="93.4" transform="rotate(-90 79.8 93.4)">2</text>
<text x="110.2" y="91.5" transform="rotate(-90 110.2 91.5)">5</text>
<text x="116.6" y="93.4" transform="rotate(-90 116.6 93.4)">2</text>
<text x="149.6" y="90.2" transform="rotate(-90 149.6 90.2)">6</text>
<text x="154.2" y="95">1</text>
<text x="156" y="92.1" transform="rotate(-90 156 92.1)">2</text>
<text x="161.9" y="95">6</text>
<text x="41.2" y="96.3">1</text>
<text x="48.8" y="96.3">6</text>
<text x="78" y="96.3">1</text>
<text x="85.7" y="96.3">6</text>
<text x="114.9" y="96.3">1</text>
<text x="122.5" y="96.3">6</text>
<text x="149.6" y="106.8" transform="rotate(-90 149.6 106.8)">4</text>
<text x="36.6" y="108" transform="rotate(-90 36.6 108)">3</text>
<text x="54.4" y="108" transform="rotate(-90 54.4 108)">5</text>
<text x="73.4" y="108" transform="rotate(-90 73.4 108)">3</text>
<text x="110.2" y="108" transform="rotate(-90 110.2 108)">3</text>
<text x="149.6" y="113.1" transform="rotate(-90 149.6 113.1)">5</text>
<text x="167.4" y="113.1" transform="rotate(-90 167.4 113.1)">4</text>
<text x="36.6" y="114.4" transform="rotate(-90 36.6 114.4)">6</text>
<text x="41.2" y="119.1">4</text>
<text x="42.9" y="116.3" transform="rotate(-90 42.9 116.3)">5</text>
<text x="48.8" y="119.1">3</text>
<text x="54.4" y="114.4" transform="rotate(-90 54.4 114.4)">4</text>
<text x="73.4" y="114.4" transform="rotate(-90 73.4 114.4)">6</text>
<text x="78" y="119.1">4</text>
<text x="79.8" y="116.3" transform="rotate(-90 79.8 116.3)">5</text>
<text x="85.7" y="119.1">3</text>
<text x="91.2" y="114.4" transform="rotate(-90 91.2 114.4)">4</text>
<text x="110.2" y="114.4" transform="rotate(-90 110.2 114.4)">6</text>
<text x="114.9" y="119.1">4</text>
<text x="116.6" y="116.3" transform="rotate(-90 116.6 116.3)">5</text>
<text x="122.5" y="119.1">3</text>
<text x="128" y="114.4" transform="rotate(-90 128 114.4)">4</text>
<text x="154.2" y="117.9">4</text>
<text x="156" y="115" transform="rotate(-90 156 115)">5</text>
<text x="161.9" y="117.9">3</text>
</g>
<g font-size="1.8" fill="#725600">
<text x="32.9" y="45.3">0L</text>
<text x="56.1" y="45.3">0H</text>
<text x="69.8" y="45.3">4L</text>
<text x="92.9" y="45.3">4H</text>
<text x="106.6" y="45.3">8L</text>
<text x="129.7" y="45.3">8H</text>
<text x="144.7" y="45.3">12L</text>
<text x="169.1" y="45.3">12H</text>
<text x="181.6" y="45.3">16L</text>
<text x="205.9" y="45.3">16H</text>
<text x="32.9" y="68.2">1L</text>
<text x="56.1" y="68.2">1H</text>
<text x="69.8" y="68.2">5L</text>
<text x="92.9" y="68.2">5H</text>
<text x="106.6" y="68.2">9L</text>
<text x="129.7" y="68.2">9H</text>
<text x="144.7" y="68.2">13L</text>
<text x="169.1" y="68.2">13H</text>
<text x="181.6" y="68.2">17L</text>
<text x="205.9" y="68.2">17H</text>
<text x="32.9" y="97.4">2L</text>
<text x="56.1" y="97.4">2H</text>
<text x="69.8" y="97.4">6L</text>
<text x="92.9" y="97.4">6H</text>
<text x="105.4" y="97.4">10L</text>
<text x="129.7" y="97.4">10H</text>
<text x="144.7" y="96.1">14L</text>
<text x="169.1" y="96.1">14H</text>
<text x="144.7" y="119">15L</text>
<text x="169.1" y="119">15H</text>
<text x="32.9" y="120.2">3L</text>
<text x="56.1" y="120.2">3H</text>
<text x="69.8" y="120.2">7L</text>
<text x="92.9" y="120.2">7H</text>
<text x="105.4" y="120.2">11L</text>
<text x="129.7" y="120.2">11H</text>
</g>
</svg>
